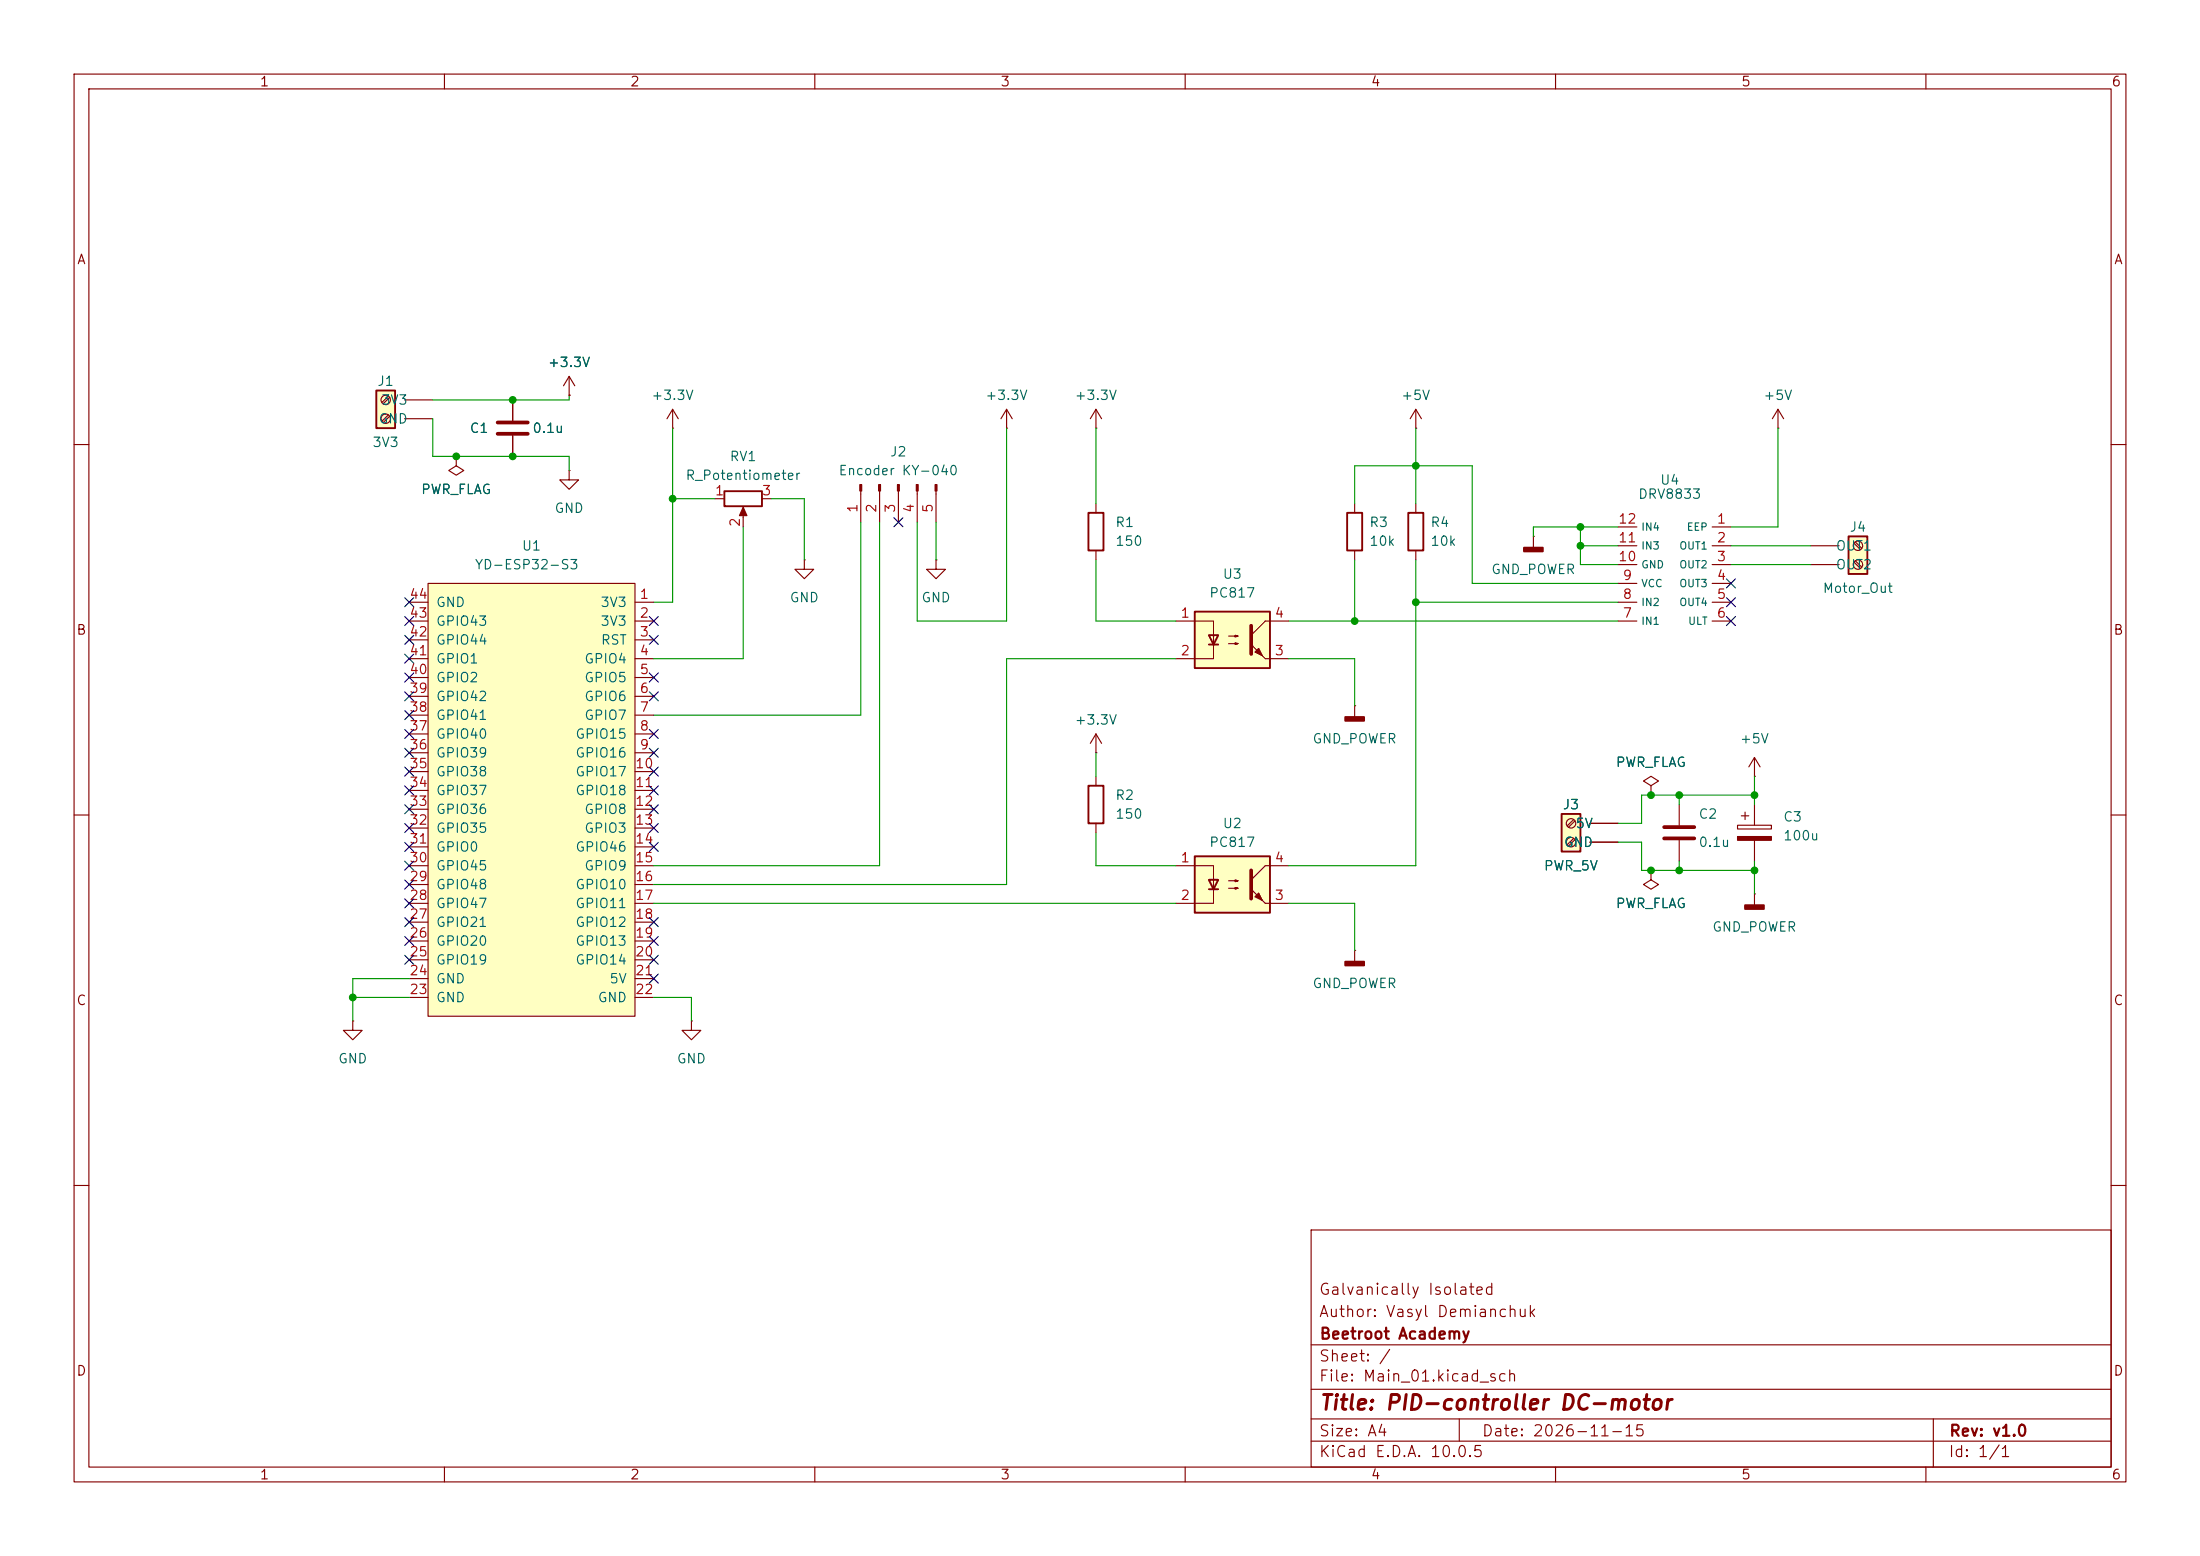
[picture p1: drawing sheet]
<svg xmlns="http://www.w3.org/2000/svg" width="297mm" height="210mm" viewBox="0 0 297 210" stroke-linecap="round" stroke-linejoin="round" font-family="sans-serif">
<g fill="none" stroke="#840000" stroke-width=".15">
<path d="M10 10h277v190h-277zM12 12h273v186h-273zM60 10v2M110 10v2M160 10v2M210 10v2M260 10v2M135.9 57.8h.1M135.9 55.2l-.8 1.3M135.9 55.2l.8 1.3M135.9 55.2v2.6M191.1 57.8h.1"/>
<path d="M191.1 55.2l-.7 1.3M191.1 55.2l.8 1.3M191.1 55.2v2.6M10 60h2M148 67.9v1.3M148 74.3v1.3M285 60h2M10 110h2M148 104.8v1.2M148 111.1v1.3M226.7 108.6v2.8M226.7 113.4v2.8"/>
<path d="M285 110h2M47.6 137.8v1.3h1.3l-1.3 1.2-1.2-1.2h1.2M47.6 137.8h.1M10 160h2M177 166h108v32h-108zM285 160h2M60 198v2M110 198v2M160 198v2M177 194.5h108M177 191.5h108M177 187.5h108"/>
<path d="M177 181.5h108M197 191.5v3M210 198v2M260 198v2M261 191.5v6.5"/>
</g>
<path d="M146.9 69.2h2.1v5.1h-2.1zM146.9 106h2.1v5.1h-2.1z" fill="none" stroke="#840000" stroke-width=".25"/>
<path d="M224.7 111.6h4M224.7 113.2h4" fill="none" stroke="#840000" stroke-width=".51"/>
<path d="M57.8 78.7h27.9v58.5h-27.9z" fill="#ffffc2"/>
<g fill="none" stroke="#840000" stroke-width=".15">
<path d="M240 57.8h.1M240 55.2l-.7 1.3M240 55.2l.8 1.3M240 55.2v2.6M57.8 78.7h27.9v58.5h-27.9zM182.9 67.9v1.3M182.9 74.3v1.3M55.2 83.8h2.6M55.2 94h2.6M55.2 91.4h2.6M55.2 88.9h2.6M55.2 86.4h2.6"/>
<path d="M55.2 81.3h2.6M55.2 96.5h2.6M55.2 99.1h2.6M85.7 83.8h2.6M85.7 94h2.6M85.7 91.4h2.6M85.7 88.9h2.6M85.7 86.4h2.6M85.7 81.3h2.6M85.7 96.5h2.6M85.7 99.1h2.6M55.2 114.3h2.6"/>
<path d="M55.2 101.6h2.6M55.2 104.1h2.6M55.2 106.7h2.6M55.2 109.2h2.6M55.2 111.8h2.6M55.2 116.8h2.6M55.2 119.4h2.6M85.7 114.3h2.6M85.7 101.6h2.6M85.7 104.1h2.6M85.7 106.7h2.6M85.7 109.2h2.6"/>
<path d="M85.7 111.8h2.6M85.7 116.8h2.6M85.7 119.4h2.6M236.9 104.8h.1M236.9 102.2l-.8 1.3M236.9 102.2l.7 1.3M236.9 102.2v2.6M55.2 134.6h2.6M55.2 127h2.6M55.2 132.1h2.6M55.2 121.9h2.6M55.2 124.5h2.6"/>
<path d="M55.2 129.5h2.6M85.7 134.6h2.6M85.7 127h2.6M85.7 132.1h2.6M85.7 121.9h2.6M85.7 124.5h2.6M85.7 129.5h2.6"/>
</g>
<path d="M181.9 69.2h2v5.1h-2z" fill="none" stroke="#840000" stroke-width=".25"/>
<path d="M249.6 72.4h2.5v5.1h-2.5z" fill="#ffffc2"/>
<path d="M190.1 69.2h2.1v5.1h-2.1zM249.6 72.4h2.5v5.1h-2.5z" fill="none" stroke="#840000" stroke-width=".25"/>
<g fill="none" stroke="#840000" stroke-width=".15">
<path d="M76.8 63.5v1.3h1.3l-1.3 1.2-1.2-1.2h1.2M76.8 63.5h.1M108.6 75.6v1.2h1.3l-1.3 1.3-1.3-1.3h1.3M108.6 75.6h.1M126.4 75.6v1.2h1.2l-1.2 1.3-1.3-1.3h1.3M126.4 75.6h.1M191.1 67.9v1.3M191.1 74.3v1.3M218.4 73.7h2.6M218.4 76.2h2.6M218.4 71.1h2.6M218.4 78.7h2.6"/>
<path d="M231.1 73.7h2.6M231.1 76.2h2.6M231.1 71.1h2.6M231.1 78.7h2.6M244.5 73.7h3.8M244.5 76.2h3.8M250.3 73.3l.9 .9M250.3 75.9l.9 .8M250.5 73.2l.8 .8M250.5 75.7l.8 .8M218.4 81.3h2.6M218.4 83.8h2.6"/>
<path d="M231.1 81.3h2.6M231.1 83.8h2.6M222.9 106l-1-.6 1-.6 1 .6-1 .6v1.3M222.9 107.3h.1M222.9 117.5v1.2l1 .7-1 .6-1-.6 1-.7M222.9 117.5h.1M93.3 137.8v1.3h1.3l-1.3 1.2-1.2-1.2h1.2M93.3 137.8h.1"/>
<circle cx="250.8" cy="76.2" r=".63"/>
<circle cx="250.8" cy="73.7" r=".63"/>
</g>
<path d="M210.8 109.9h2.6v5h-2.6z" fill="#ffffc2"/>
<path d="M210.8 109.9h2.6v5h-2.6z" fill="none" stroke="#840000" stroke-width=".25"/>
<g fill="none" stroke="#840000" stroke-width=".15">
<path d="M212.4 110.6l-.8 .9M212.4 113.2l-.8 .8M212.6 110.8l-.8 .8M212.6 113.3l-.8 .9M214.6 111.1h3.8M214.6 113.7h3.8"/>
<circle cx="212.1" cy="111.1" r=".63"/>
<circle cx="212.1" cy="113.7" r=".63"/>
</g>
<path d="M50.8 52.7h2.5v5.1h-2.5z" fill="#ffffc2"/>
<path d="M50.8 52.7h2.5v5.1h-2.5zM97.8 66.3h5.1v2h-5.1z" fill="none" stroke="#840000" stroke-width=".25"/>
<g fill="none" stroke="#840000" stroke-width=".15">
<path d="M52.4 53.5l-.8 .8M52.4 56l-.8 .8M52.6 53.6l-.9 .9M52.6 56.2l-.9 .8M54.6 54h3.8M54.6 56.5h3.8M69.2 54v2.8M69.2 58.8v2.8M76.8 53.3h.1M76.8 50.8l-.7 1.3M76.8 50.8l.8 1.3M76.8 50.8v2.5"/>
<path d="M90.8 57.8h.1M90.8 55.2l-.8 1.3M90.8 55.2l.8 1.3M90.8 55.2v2.6M61.6 61.6v1.3l1 .6-1 .6-1-.6 1-.6M61.6 61.6h.1M96.5 67.3h1.3M100.3 68.8v2.3M102.9 67.3h1.2M207 72.4h.1M207 72.4v1.5"/>
<circle cx="52.1" cy="54" r=".63"/>
<circle cx="52.1" cy="56.5" r=".63"/>
</g>
<path d="M67.2 58.5h4M67.2 57h4" fill="none" stroke="#840000" stroke-width=".51"/>
<path d="M205.7 73.9h2.6v.5h-2.6z" fill="#840000" stroke="#840000" stroke-width=".25"/>
<path d="M100.3 68.5l.5 1.1h-1z" fill="#840000" stroke="#840000" stroke-width=".15"/>
<path d="M161.3 82.6h10.1v7.6h-10.1z" fill="#ffffc2"/>
<path d="M161.3 82.6h10.1v7.6h-10.1zM163.2 85.7h1.3l-.7 1.3zM163.2 87h1.3" fill="none" stroke="#840000" stroke-width=".25"/>
<g fill="none" stroke="#840000" stroke-width=".15">
<path d="M148 57.8h.1M148 55.2l-.8 1.3M148 55.2l.7 1.3M148 55.2v2.6M116.2 66.3v4.2M118.7 66.3v4.2M121.3 66.3v4.2M123.8 66.3v4.2M126.4 66.3v4.2M158.7 83.8h5.1v5.1h-5.1M165.9 85.9h1.2l-.3 .1v-.3l.3 .2M165.9 86.9h1.2l-.3 .1v-.3l.3 .2"/>
<path d="M170.8 88.9h3.2M174 83.8h-3.2l-1.9 1.9M182.9 95.3h.1M182.9 95.3v1.5M234.6 111.4h4.5v.5h-4.5zM235.1 110.1h1M235.6 109.6v1M236.9 108.6v2.8M236.9 113.4v2.8M236.9 120.7h.1M236.9 120.7v1.5"/>
</g>
<path d="M168.9 84.5v3.8" fill="none" stroke="#840000" stroke-width=".51"/>
<g fill="#840000" stroke="#840000" stroke-width=".15">
<path d="M169.4 88l.5-.5 .5 1z"/>
<path d="M168.9 87l1.9 1.9z"/>
<path d="M234.6 112.9h4.5v.5h-4.5z"/>
<path d="M116.1 65.4h.2v.9h-.2z"/>
<path d="M118.6 65.4h.3v.9h-.3z"/>
<path d="M121.2 65.4h.2v.9h-.2z"/>
<path d="M123.7 65.4h.3v.9h-.3z"/>
<path d="M126.2 65.4h.3v.9h-.3z"/>
</g>
<g fill="#840000" stroke="#840000" stroke-width=".25">
<path d="M181.6 96.8h2.5v.5h-2.5z"/>
<path d="M235.6 122.2h2.5v.5h-2.5z"/>
</g>
<path d="M161.3 115.6h10.1v7.6h-10.1z" fill="#ffffc2"/>
<path d="M161.3 115.6h10.1v7.6h-10.1zM163.2 118.7h1.3l-.7 1.3zM163.2 120h1.3" fill="none" stroke="#840000" stroke-width=".25"/>
<g fill="none" stroke="#840000" stroke-width=".15">
<path d="M69.2 54v2.8M69.2 58.8v2.8M76.8 53.3h.1M61.6 61.6h.1M148 99.1l-.8 1.2M148 99.1l.7 1.2M148 99.1v2.5M148 101.6h.1M158.7 116.8h5.1v5.1h-5.1M165.9 118.9h1.2l-.3 .1v-.3l.3 .2M165.9 119.9h1.2l-.3 .1v-.2l.3 .1M174 116.8h-3.2l-1.9 1.9"/>
<path d="M214.6 111.1h3.8M214.6 113.7h3.8M222.9 107.3h.1M222.9 117.5h.1M170.8 121.9h3.2M182.9 128.3h.1M182.9 128.3v1.5"/>
</g>
<path d="M168.9 117.5v3.8" fill="none" stroke="#840000" stroke-width=".51"/>
<g fill="#840000" stroke="#840000" stroke-width=".15">
<path d="M169.4 121l.5-.5 .5 1z"/>
<path d="M168.9 120l1.9 1.9z"/>
</g>
<path d="M181.6 129.8h2.5v.5h-2.5z" fill="#840000" stroke="#840000" stroke-width=".25"/>
<g fill="none" stroke="#009600" stroke-width=".15">
<path d="M58.4 56.5v5.1h18.4v1.9M76.8 53.3v.7h-18.4M90.8 57.8v23.5h-2.5M135.9 57.8v26h-12.1v-13.3M148 57.8v10.1M191.1 57.8v10.1M240 57.8v13.3h-6.3M90.8 67.3h5.7M100.3 71.1v17.8h-12M104.1 67.3h4.5v8.3M116.2 70.5v26h-27.9M118.7 70.5v46.3h-30.4"/>
<path d="M126.4 70.5v5.1M148 75.6v8.2h10.7M182.9 67.9v-5h15.9v15.8h19.6M182.9 75.6v8.2M191.1 75.6v41.2h-17.1M213.4 71.1v5.1h5M213.4 73.7h5M218.4 71.1h-11.4v1.3M233.7 76.2h10.8M233.7 73.7h10.8M158.7 88.9h-22.8v30.5h-47.6M174 88.9h8.9v6.4"/>
<path d="M174 83.8h44.4M191.1 81.3h27.3M148 112.4v4.4h10.7M148 101.6v3.2M218.4 113.7h3.2v3.8h15.3M226.7 107.3v1.3M226.7 116.2v1.3M236.9 104.8v3.8M236.9 116.2v4.5M236.9 107.3h-15.3v3.8h-3.2M47.6 134.6h7.6M55.2 132.1h-7.6v5.7"/>
<path d="M88.3 121.9h70.4M88.3 134.6h5v3.2M174 121.9h8.9v6.4"/>
</g>
<g fill="none" stroke="#000084" stroke-width=".15">
<path d="M120.7 69.9l1.2 1.2M121.9 69.9l-1.2 1.2M233.1 78.1l1.2 1.2M234.3 78.1l-1.2 1.2M54.6 95.9l1.3 1.2M54.6 93.4l1.3 1.2M54.6 83.2l1.3 1.2M54.6 85.8l1.3 1.2M54.6 80.7l1.3 1.2M54.6 88.3l1.3 1.2M54.6 98.5l1.3 1.2M54.6 90.8l1.3 1.2"/>
<path d="M55.9 95.9l-1.3 1.2M55.9 93.4l-1.3 1.2M55.9 83.2l-1.3 1.2M55.9 85.8l-1.3 1.2M55.9 80.7l-1.3 1.2M55.9 88.3l-1.3 1.2M55.9 98.5l-1.3 1.2M55.9 90.8l-1.3 1.2M87.7 83.2l1.2 1.2M87.7 85.8l1.2 1.2M87.7 90.8l1.2 1.2M87.7 98.5l1.2 1.2"/>
<path d="M87.7 93.4l1.2 1.2M88.9 93.4l-1.2 1.2M88.9 90.8l-1.2 1.2M88.9 83.2l-1.2 1.2M88.9 85.8l-1.2 1.2M88.9 98.5l-1.2 1.2M233.1 80.7l1.2 1.2M233.1 83.2l1.2 1.2M234.3 80.7l-1.2 1.2M234.3 83.2l-1.2 1.2M54.6 116.2l1.3 1.2M54.6 113.7l1.3 1.2"/>
<path d="M54.6 101l1.3 1.2M54.6 106.1l1.3 1.2M54.6 108.6l1.3 1.2M54.6 111.2l1.3 1.2M54.6 103.5l1.3 1.2M54.6 118.8l1.3 1.2M55.9 116.2l-1.3 1.2M55.9 113.7l-1.3 1.2M55.9 101l-1.3 1.2M55.9 106.1l-1.3 1.2M55.9 108.6l-1.3 1.2M55.9 111.2l-1.3 1.2"/>
<path d="M55.9 103.5l-1.3 1.2M55.9 118.8l-1.3 1.2M87.7 111.2l1.2 1.2M87.7 106.1l1.2 1.2M87.7 108.6l1.2 1.2M87.7 113.7l1.2 1.2M87.7 103.5l1.2 1.2M87.7 101l1.2 1.2M88.9 111.2l-1.2 1.2M88.9 106.1l-1.2 1.2M88.9 108.6l-1.2 1.2M88.9 113.7l-1.2 1.2"/>
<path d="M88.9 103.5l-1.2 1.2M88.9 101l-1.2 1.2M54.6 126.4l1.3 1.2M54.6 121.3l1.3 1.2M54.6 123.9l1.3 1.2M54.6 128.9l1.3 1.2M55.9 126.4l-1.3 1.2M55.9 121.3l-1.3 1.2M55.9 123.9l-1.3 1.2M55.9 128.9l-1.3 1.2M87.7 131.5l1.2 1.2M87.7 126.4l1.2 1.2"/>
<path d="M87.7 128.9l1.2 1.2M87.7 123.9l1.2 1.2M88.9 131.5l-1.2 1.2M88.9 126.4l-1.2 1.2M88.9 128.9l-1.2 1.2M88.9 123.9l-1.2 1.2"/>
</g>
<g fill="#009600" stroke="#009600" stroke-width=".14">
<circle cx="236.9" cy="107.3" r=".46"/>
<circle cx="222.9" cy="107.3" r=".46"/>
<circle cx="226.7" cy="107.3" r=".46"/>
<circle cx="222.9" cy="117.5" r=".46"/>
<circle cx="226.7" cy="117.5" r=".46"/>
<circle cx="236.9" cy="117.5" r=".46"/>
<circle cx="47.6" cy="134.6" r=".46"/>
<circle cx="182.9" cy="83.8" r=".46"/>
<circle cx="90.8" cy="67.3" r=".46"/>
<circle cx="69.2" cy="54" r=".46"/>
<circle cx="61.6" cy="61.6" r=".46"/>
<circle cx="69.2" cy="61.6" r=".46"/>
<circle cx="191.1" cy="62.9" r=".46"/>
<circle cx="191.1" cy="81.3" r=".46"/>
<circle cx="213.4" cy="71.1" r=".46"/>
<circle cx="213.4" cy="73.7" r=".46"/>
</g>
<text font-size="2" fill="#840000" x="178" y="190.8">Title: PID-controller DC-motor</text>
<g font-size="1.5" fill="#840000">
<text x="178" y="178.1">Author: Vasyl Demianchuk</text>
<text x="178" y="175.1">Galvanically Isolated</text>
<text x="178" y="184.1">Sheet: /</text>
<text x="178" y="181.1">Beetroot Academy</text>
<text x="178" y="186.8">File: Main_01.kicad_sch</text>
<text x="178" y="197">KiCad E.D.A. 10.0.5</text>
<text x="178" y="194.2">Size: A4</text>
<text x="200" y="194.2">Date: 2026-11-15</text>
<text x="263" y="197">Id: 1/1</text>
<text x="263" y="194.2">Rev: v1.0</text>
</g>
<g font-size="1.3" fill="#840000">
<text x="35" y="12">1</text>
<text x="85" y="12">2</text>
<text x="135" y="12">3</text>
<text x="185" y="12">4</text>
<text x="235" y="12">5</text>
<text x="285" y="12">6</text>
<text x="10.3" y="36">A</text>
<text x="285.3" y="36">A</text>
<text x="10.2" y="86">B</text>
<text x="285.2" y="86">B</text>
<text x="10.2" y="136">C</text>
<text x="285.2" y="136">C</text>
<text x="10.2" y="186">D</text>
<text x="285.2" y="186">D</text>
<text x="35" y="200">1</text>
<text x="85" y="200">2</text>
<text x="135" y="200">3</text>
<text x="185" y="200">4</text>
<text x="235" y="200">5</text>
<text x="285" y="200">6</text>
</g>
<g font-size="1.3" fill="#006464">
<text x="50.9" y="52.4">J1</text>
<text x="73.9" y="49.9">+3.3V</text>
<text x="51" y="57.5">GND</text>
<text x="51.4" y="54.9">3V3</text>
<text x="63.3" y="58.7">C1</text>
<text x="71.8" y="58.7">0.1u</text>
<text x="87.8" y="54.3">+3.3V</text>
<text x="132.9" y="54.3">+3.3V</text>
<text x="145" y="54.3">+3.3V</text>
<text x="189.1" y="54.3">+5V</text>
<text x="238" y="54.3">+5V</text>
<text x="50.2" y="60.7">3V3</text>
<text x="92.5" y="65.1">R_Potentiometer</text>
<text x="98.4" y="62.6">RV1</text>
<text x="113.1" y="64.5">Encoder KY-040</text>
<text x="120.1" y="61.9">J2</text>
<text x="224" y="65.7">U4</text>
<text x="56.8" y="67">PWR_FLAG</text>
<text x="74.8" y="69.5">GND</text>
<text x="150.5" y="71.4">R1</text>
<text x="184.8" y="71.4">R3</text>
<text x="193" y="71.4">R4</text>
<text x="221.1" y="67.6">DRV8833</text>
<text x="64" y="77.2">YD-ESP32-S3</text>
<text x="70.4" y="74.6">U1</text>
<text x="150.5" y="74">150</text>
<text x="184.8" y="74">10k</text>
<text x="193" y="74">10k</text>
<text x="201.2" y="77.8">GND_POWER</text>
<text x="247.8" y="74.6">OUT1</text>
<text x="247.8" y="77.2">OUT2</text>
<text x="249.6" y="72.1">J4</text>
<text x="58.8" y="82.2">GND</text>
<text x="81" y="82.2">3V3</text>
<text x="106.5" y="81.6">GND</text>
<text x="124.3" y="81.6">GND</text>
<text x="163.2" y="81">PC817</text>
<text x="165" y="78.4">U3</text>
<text x="246" y="80.3">Motor_Out</text>
<text x="58.8" y="89.9">GPIO1</text>
<text x="58.8" y="87.3">GPIO44</text>
<text x="58.8" y="84.8">GPIO43</text>
<text x="78.8" y="89.9">GPIO4</text>
<text x="81" y="84.8">3V3</text>
<text x="81" y="87.3">RST</text>
<text x="58.8" y="94.9">GPIO42</text>
<text x="58.8" y="92.4">GPIO2</text>
<text x="78.8" y="92.4">GPIO5</text>
<text x="78.8" y="94.9">GPIO6</text>
<text x="58.8" y="100">GPIO40</text>
<text x="58.8" y="97.5">GPIO41</text>
<text x="77.6" y="100">GPIO15</text>
<text x="78.8" y="97.5">GPIO7</text>
<text x="145" y="98.1">+3.3V</text>
<text x="177.1" y="100.7">GND_POWER</text>
<text x="234.8" y="100.7">+5V</text>
<text x="58.8" y="107.6">GPIO37</text>
<text x="58.8" y="105.1">GPIO38</text>
<text x="58.8" y="102.6">GPIO39</text>
<text x="77.6" y="102.6">GPIO16</text>
<text x="77.6" y="105.1">GPIO17</text>
<text x="77.6" y="107.6">GPIO18</text>
<text x="218" y="103.8">PWR_FLAG</text>
<text x="58.8" y="112.7">GPIO35</text>
<text x="58.8" y="110.2">GPIO36</text>
<text x="78.8" y="110.2">GPIO8</text>
<text x="78.8" y="112.7">GPIO3</text>
<text x="150.5" y="108.3">R2</text>
<text x="150.5" y="110.8">150</text>
<text x="165" y="112.1">U2</text>
<text x="210.9" y="109.5">J3</text>
<text x="212.6" y="112.1">5V</text>
<text x="229.2" y="110.8">C2</text>
<text x="240.6" y="111.2">C3</text>
<text x="240.6" y="113.7">100u</text>
<text x="58.8" y="117.8">GPIO45</text>
<text x="58.8" y="115.3">GPIO0</text>
<text x="77.6" y="115.3">GPIO46</text>
<text x="78.8" y="117.8">GPIO9</text>
<text x="163.2" y="114.6">PC817</text>
<text x="208.3" y="117.8">PWR_5V</text>
<text x="211" y="114.6">GND</text>
<text x="229.2" y="114.6">0.1u</text>
<text x="58.8" y="125.4">GPIO21</text>
<text x="58.8" y="122.9">GPIO47</text>
<text x="58.8" y="120.3">GPIO48</text>
<text x="77.6" y="120.3">GPIO10</text>
<text x="77.6" y="122.9">GPIO11</text>
<text x="77.6" y="125.4">GPIO12</text>
<text x="218" y="122.9">PWR_FLAG</text>
<text x="58.8" y="130.5">GPIO19</text>
<text x="58.8" y="128">GPIO20</text>
<text x="77.6" y="128">GPIO13</text>
<text x="77.6" y="130.5">GPIO14</text>
<text x="231.1" y="126.1">GND_POWER</text>
<text x="58.8" y="135.6">GND</text>
<text x="58.8" y="133">GND</text>
<text x="80.6" y="135.6">GND</text>
<text x="82.2" y="133">5V</text>
<text x="177.1" y="133.7">GND_POWER</text>
<text x="45.6" y="143.8">GND</text>
<text x="91.3" y="143.8">GND</text>
</g>
<g font-size="1.3" fill="#a90000">
<text x="96.4" y="67.2">1</text>
<text x="100.2" y="71.2" transform="rotate(-90 100.2 71.2)">2</text>
<text x="102.8" y="67.2">3</text>
<text x="116.1" y="69.3" transform="rotate(-90 116.1 69.3)">1</text>
<text x="118.6" y="69.3" transform="rotate(-90 118.6 69.3)">2</text>
<text x="121.2" y="69.3" transform="rotate(-90 121.2 69.3)">3</text>
<text x="123.7" y="69.3" transform="rotate(-90 123.7 69.3)">4</text>
<text x="126.2" y="69.3" transform="rotate(-90 126.2 69.3)">5</text>
<text x="218.4" y="71">12</text>
<text x="231.7" y="71">1</text>
<text x="218.4" y="76.1">10</text>
<text x="218.4" y="73.5">11</text>
<text x="231.7" y="73.5">2</text>
<text x="231.7" y="76.1">3</text>
<text x="55.2" y="83.7">43</text>
<text x="55.2" y="81.1">44</text>
<text x="86.3" y="83.7">2</text>
<text x="86.3" y="81.1">1</text>
<text x="159.3" y="83.7">1</text>
<text x="172" y="83.7">4</text>
<text x="219" y="83.7">7</text>
<text x="219" y="81.1">8</text>
<text x="219" y="78.6">9</text>
<text x="231.7" y="78.6">4</text>
<text x="231.7" y="81.1">5</text>
<text x="231.7" y="83.7">6</text>
<text x="55.2" y="88.8">41</text>
<text x="55.2" y="86.2">42</text>
<text x="86.3" y="86.2">3</text>
<text x="86.3" y="88.8">4</text>
<text x="159.3" y="88.8">2</text>
<text x="172" y="88.8">3</text>
<text x="55.2" y="93.8">39</text>
<text x="55.2" y="91.3">40</text>
<text x="86.3" y="91.3">5</text>
<text x="86.3" y="93.8">6</text>
<text x="55.2" y="101.5">36</text>
<text x="55.2" y="98.9">37</text>
<text x="55.2" y="96.4">38</text>
<text x="86.3" y="96.4">7</text>
<text x="86.3" y="98.9">8</text>
<text x="86.3" y="101.5">9</text>
<text x="55.2" y="106.5">34</text>
<text x="55.2" y="104">35</text>
<text x="85.7" y="104">10</text>
<text x="85.7" y="106.5">11</text>
<text x="55.2" y="111.6">32</text>
<text x="55.2" y="109.1">33</text>
<text x="85.7" y="109.1">12</text>
<text x="85.7" y="111.6">13</text>
<text x="55.2" y="119.2">29</text>
<text x="55.2" y="116.7">30</text>
<text x="55.2" y="114.2">31</text>
<text x="85.7" y="114.2">14</text>
<text x="85.7" y="116.7">15</text>
<text x="85.7" y="119.2">16</text>
<text x="159.3" y="116.7">1</text>
<text x="172" y="116.7">4</text>
<text x="55.2" y="124.3">27</text>
<text x="55.2" y="121.8">28</text>
<text x="85.7" y="121.8">17</text>
<text x="85.7" y="124.3">18</text>
<text x="159.3" y="121.8">2</text>
<text x="172" y="121.8">3</text>
<text x="55.2" y="131.9">24</text>
<text x="55.2" y="129.4">25</text>
<text x="55.2" y="126.9">26</text>
<text x="85.7" y="126.9">19</text>
<text x="85.7" y="129.4">20</text>
<text x="85.7" y="131.9">21</text>
<text x="55.2" y="134.5">23</text>
<text x="85.7" y="134.5">22</text>
</g>
<g font-size="1" fill="#006464">
<text x="221.5" y="71.9">IN4</text>
<text x="227.6" y="71.9">EEP</text>
<text x="221.5" y="77">GND</text>
<text x="221.5" y="74.4">IN3</text>
<text x="226.6" y="74.4">OUT1</text>
<text x="226.6" y="77">OUT2</text>
<text x="221.5" y="82">IN2</text>
<text x="221.5" y="79.5">VCC</text>
<text x="226.6" y="79.5">OUT3</text>
<text x="226.6" y="82">OUT4</text>
<text x="221.5" y="84.6">IN1</text>
<text x="227.8" y="84.6">ULT</text>
</g>
</svg>
